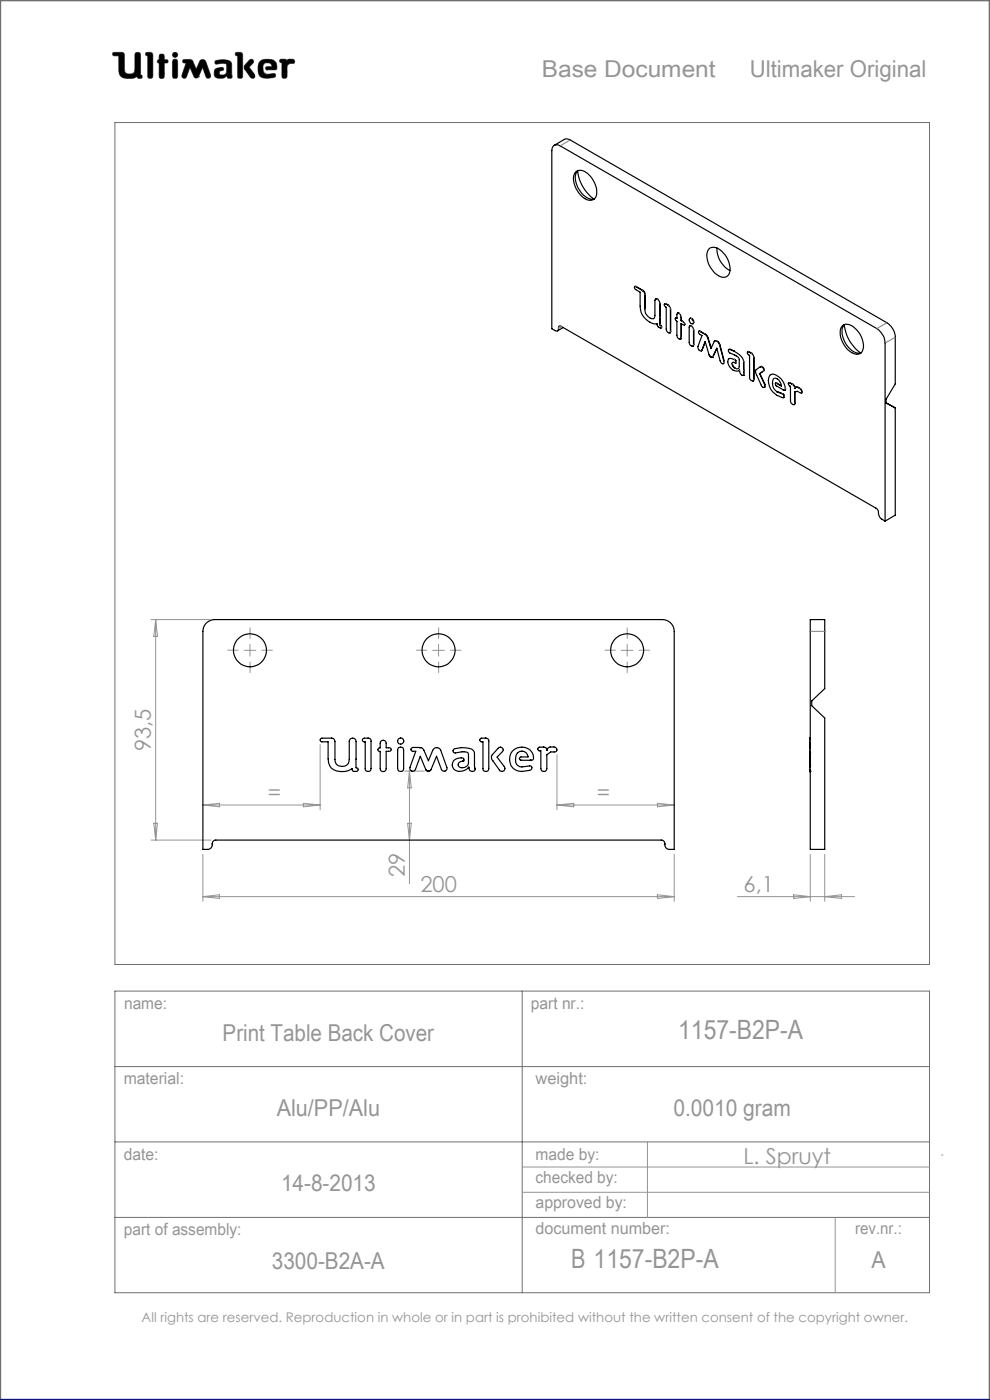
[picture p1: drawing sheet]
<svg xmlns="http://www.w3.org/2000/svg" width="210mm" height="297mm" viewBox="0 0 210 297" stroke-linecap="round" stroke-linejoin="round" font-family="sans-serif">
<g fill="none" stroke="#6f6f6f" stroke-width=".21">
<path d="M24 11.1h1.9l.4 .3 .2 3.9a1.51 1.51 0 0 0 2 0l.2-4a.77 .77 0 0 1 1 0l.1 4.6 .3 .1a.39 .39 0 0 1-.3 .6l-.6-.1-.1-.3a3.8 3.8 0 0 1-3 .3l-.6-.5-.2-.6-.1-3.6h-1a.39 .39 0 0 1-.3-.2 .39 .39 0 0 1 .1-.5zM31 11.1l1.2 .1 .2 .4-.1 4.8a.6 .6 0 0 1-.6 .2 .6 .6 0 0 1-.4-.5v-4.3l-.4-.1zM33.8 12.7v-1.1a.6 .6 0 0 1 .7-.1 .6 .6 0 0 1 .4 .5v.7h.6a.37 .37 0 0 1 0 .6l-.6 .1-.1 3.1a.6 .6 0 0 1-.6 .1 .6 .6 0 0 1-.4-.5v-2.7M33.8 12.7h.1M33.8 13.4h.1M33.8 15.7h.1M33.8 12.7h-.3l-.1 .3v.2l.4 .2M36.7 11.3l.4-.2 .4 .2 .2 .3-.2 .4-.4 .2-.4-.2-.1-.4zM36.8 12.6h.7l.2 .5v3l-.2 .5h-.7l-.2-.5v-3zM38.9 12.7l1.4-.1 .4 .2 .9 1.9 .7-1.6a.73 .73 0 0 1 .7-.5 .73 .73 0 0 1 .7 .5l1 2.8-.1 .5a.53 .53 0 0 1-.5 .2 .53 .53 0 0 1-.4-.3l-.7-2-1 2.1-.4 .2-.4-.2-.9-2.1-.7 2a.54 .54 0 0 1-.5 .3 .54 .54 0 0 1-.5-.2v-.5l.9-2.5-.7-.2zM42.1 16.3h.1M45.6 12.9a3.7 3.7 0 0 1 3.4 .3l.1 .5 .1 2.7a.64 .64 0 0 1-1-.2l-.1-.1a1.93 1.93 0 0 1-2.5 .2 1.32 1.32 0 0 1 .4-1.8l1-.2 .3 .1 .1 .2v.3a.73 .73 0 0 0-.9 .8 .98 .98 0 0 0 1.4 0l.2-.6-.1-1.5a2.59 2.59 0 0 0-2 0l-.4-.2z"/>
<path d="M50 11.1l1.3 .1 .2 .4-.1 4.8a.57 .57 0 0 1-.6 .2 .57 .57 0 0 1-.4-.5v-4.3l-.4-.1zM52.9 12.8l.4-.2 .4 .1 .1 .4-1 1.1 1.2 1.6 .1 .5-.2 .3h-.4a5.9 5.9 0 0 1-1.7-2.2l.1-.6zM55 13.3a2.62 2.62 0 0 1 3.5-.1l.2 1.1-.1 .5h-2l-.2-.1v-.5l1.3-.1-.2-.5a1.24 1.24 0 0 0-1.6 .1l-.1 1.1 .2 .6 .8 .4 1.5-.2 .1 .1v.6a3.8 3.8 0 0 1-3.3-.1 3.2 3.2 0 0 1-.1-2.9zM56.6 14.8h.1M59.4 12.6h1.2l.3 .3a1.21 1.21 0 0 1 1.5-.2v.7l-.9 .1-.6 .4-.1 2.5a.6 .6 0 0 1-.6 .2 .6 .6 0 0 1-.4-.5v-2.8l-.5-.2zM24.4 26h172.8v178.6h-172.8zM24.4 210.3h172.8v63.9h-172.8zM110.8 210.3v63.9M24.4 226.3h172.8M24.4 242.2h172.8M24.4 258.3h172.8"/>
</g>
<path d="M0 297v-297h210v297" fill="none" stroke="#6f6f6f" stroke-width=".5"/>
<g fill="none" stroke="#959595" stroke-width=".21">
<path d="M32 131.4h12.5M33 131.4v46.8M33 131.4l.4 3.6h-.8zM51.8 138h2.5M53 136.7v2.5M91.8 138h2.5M93 136.7v2.5M131.8 138h2.5M133 136.7v2.5M67.9 158v13.8M32 178.2h12.8M32.6 174.7h.8l-.4 3.5z"/>
<path d="M43 170.8h24.9M43 170.8l3.6-.4v.8zM64.3 170.4l3.6 .4-3.6 .4zM85.9 163.6h4.1M86.5 174.7h.7l-.3 3.5zM86.9 163.6v23.9M86.9 163.6l.3 3.5h-.7zM118.1 170.8h24.9M118.1 160.1v11.7M118.1 170.8l3.6-.4v.8zM139.5 170.4l3.5 .4-3.5 .4zM43 190.2l3.6-.4v.8z"/>
<path d="M43 190.2h100M43 181.2v10M139.5 189.8l3.5 .4-3.5 .4zM143 181.2v10M156.4 190.2h24.9M168.3 189.8l3.6 .4-3.6 .4zM171.9 181.2v10M174.9 181.2v10M174.9 190.2l3.6-.4v.8zM110.8 247.6h86.4M110.8 252.9h86.4M137.3 242.2v16.1"/>
<path d="M177.2 258.3v15.9M199.7 245h.3"/>
</g>
<path d="M0 297h210" fill="none" stroke="#00f" stroke-width=".5"/>
<path d="M45.7 12.9l-.1 .5 .2 .2 1.2-.2 .9 .1 .2 .3-.1 1.4a.84 .84 0 0 1-.6 .7 .84 .84 0 0 1-.9-.3l.1-.4 .4-.2a.36 .36 0 0 0 .4-.4 .36 .36 0 0 0-.4-.3 1.23 1.23 0 0 0-1.6 1 1.07 1.07 0 0 0 .3 1.1 1.07 1.07 0 0 0 1.1 .2h.6l.3-.2a.28 .28 0 0 1 .4-.3 .28 .28 0 0 1 .2 .4 .57 .57 0 0 0 .6 .2 .57 .57 0 0 0 .3-.6l-.1-2.4a1.23 1.23 0 0 0-1.5-1zM50 11.1v.6l.4 .1v4.6l.3 .2h.5l.3-.3v-4.8l-.4-.4zM53 12.7l-1.2 1.3v.5l1.4 2 .6 .1 .2-.2v-.6l-1.2-1.6 1-.9v-.4l-.4-.3zM55.2 12.9a2.9 2.9 0 0 0 .1 3.4l.5 .2 1 .1 1.4-.2 .3-.2-.1-.5-.2-.1-1.4 .2-.6-.2-.3-.4-.1-.5a.99 .99 0 0 1 .7-1.3 .99 .99 0 0 1 1.2 .7l-1.2 .1-.2 .4 .3 .2h1.5a.51 .51 0 0 0 .6-.1 .51 .51 0 0 0 0-.6 1.62 1.62 0 0 0-2-1.5l-1.1 .1zM59.4 12.6l-.1 .6 .5 .1v3l.2 .3h.6l.3-.4v-2.3l.6-.4 .9-.1 .1-.5-.3-.3h-1l-.3 .3-.4-.3zM36.7 12.7l-.1 .3v3.4l.2 .2h.7l.2-.3v-3.4l-.2-.3zM36.6 11.6a.56 .56 0 0 0 1.1 0 .56 .56 0 0 0-1.1 0zM33.8 11.6v1.1l-.4 .2v.4l.4 .1v2.9l.2 .3h.5l.4-.4v-2.8l.7-.1 .1-.4-.3-.2h-.5v-.8l-.2-.4h-.6zM31 11.1l-.1 .6 .4 .1v4.5l.3 .3h.5l.3-.5v-4.7l-.4-.3zM38.8 12.7v.5l.7 .2-.9 2.5 .1 .6 .5 .1 .3-.2 .8-2.1 .9 2.1 .3 .2h.3l.3-.2 .9-2.1 .7 2.1 .6 .2 .4-.2v-.5l-1-2.8-.3-.4h-.7l-.3 .2-.8 1.8-.9-1.9-.4-.2zM24 11.2v.6h1.2v2.7a1.76 1.76 0 0 0 2.2 2.1h.9l.8-.4 .3 .4h.6l.2-.2-.1-.4-.3-.1v-4.4l-.4-.4h-.5l-.3 .4v3.4a.81 .81 0 0 1-1.1 .8h-.1a.86 .86 0 0 1-1-1.1l-.1-3.3-.4-.2z" fill-rule="evenodd" fill="#000"/>
<path d="M50.5 137.9h-2.2M53 135.4v-2.2M55.5 137.9h2.3M90.5 137.9h-2.2M93 135.4v-2.2M95.5 137.9h2.3M130.5 137.9h-2.2M133 135.4v-2.2M135.5 137.9h2.3M53 140.4v2.3M93 140.4v2.3M133 140.4v2.3" fill="none" stroke="#959595" stroke-width=".21" stroke-dasharray="15.2 1.3 1.3 1.3"/>
<g fill="none" stroke="#000" stroke-width=".25">
<path d="M117.3 31.1l.6-.4 .9 .2 67.2 38.8a4.1 4.1 0 0 1 1.7 3.1v37.8l-.7-.5a2.16 2.16 0 0 1-.7-1.8l-.5-.5-66.8-38.6a.38 .38 0 0 0-.5 0 .38 .38 0 0 0 0 .5 .42 .42 0 0 1-.2 .5 .42 .42 0 0 1-.5-.1l-.7-.4v-37.7zM117.6 30.8l2.2-1.3h.6l.6 .2 67.1 38.8a3.9 3.9 0 0 1 1.8 3v10l-1.9 3.2v.8l1.9 1M122.2 36.4a2.07 2.07 0 0 1 2.6 .6 4.4 4.4 0 0 1 1.5 5 1.69 1.69 0 0 1-2.5-.1 5.1 5.1 0 0 1-2-5zM122.5 36.2a8.4 8.4 0 0 0 3.5 6M122.6 36.2a3.4 3.4 0 0 0 .2 4 3.2 3.2 0 0 0 3.2 2M150.5 52.7a2.08 2.08 0 0 1 2.6 .6 4.6 4.6 0 0 1 1.5 5 1.66 1.66 0 0 1-2.6-.1 4.8 4.8 0 0 1-1.9-4.9zM152.1 52.6a5.1 5.1 0 0 0 2.8 4.8M119.5 69.5l-1.2 .7M134.7 60.8l.1-.1 1.6 .9M136.3 61.7l-1.4-.9-.3 .1 .2 .5 1 .6a7.8 7.8 0 0 0 .5 4.8 3.4 3.4 0 0 0 3.1 1.9 .79 .79 0 0 0 .8 .9l.1-.4-.4-.3M136.3 61.7l.3 .3 .2 .5v3.1a2.04 2.04 0 0 0 1.8 2l.2-.1 .1-.6 .1-3.3a.6 .6 0 0 1 .6-.1 .6 .6 0 0 1 .3 .6v3.3M136.4 61.6l.3 .3 .1 .6v3.1"/>
<path d="M136.4 61.6l-.1 .1M139.1 63.4h.4M139.9 67.4v1.5M140 64.3v3.1M140 68.8a.46 .46 0 0 1 .2 .8M140 67.4v1.4M140 67.4h-.1M140 68.8l-.1 .1M141 64.4l.7 .4 .5 .6v5.1a.61 .61 0 0 1-.7 0 .61 .61 0 0 1-.2-.7v-4.6l-.3-.3zM141 64.4h.3l.5 .4M142.3 65.5v4.9l-.2 .2M143.3 67.4l.2 .1"/>
<path d="M143.5 67.5l-.1-.1a.41 .41 0 0 0-.1 .5 .41 .41 0 0 0 .3 .3v2.9a.63 .63 0 0 0 .2 .6 .63 .63 0 0 0 .7 .1v-3.2l.5 .3a.3 .3 0 0 0 .3-.3 .3 .3 0 0 0-.3-.3l-.5-.3M143.5 67.5l.1-.9a.58 .58 0 0 1 .7 0 .58 .58 0 0 1 .2 .7v.7M143.7 66.4l.4 .1M144.5 68.7v3.1l-.1 .2M144.5 68h.1M144.5 67.2v.8M144.5 68l.4 .2M145.3 68.7l-.1 .3M146.3 67.6a.67 .67 0 0 1 .7 .4 .67 .67 0 0 1-.1 .7l-.4-.2-.3-.4zM146.3 67.6a.7 .7 0 0 1 .7 .3 .7 .7 0 0 1 0 .8M146.3 69.1a.78 .78 0 0 1 .8 .9v3.3a.63 .63 0 0 1-.9-.7zM146.4 69.1h-.1"/>
<path d="M146.4 69.1h.3M147.2 69.9v3.2l-.2 .3M148.2 70.3l.2-.1 1.2 .7M149.5 70.9l-1.3-.6 .1 .5 .6 .4-.8 2.3a.63 .63 0 0 0 .1 .7 .63 .63 0 0 0 .7 .1l.7-1.8 .9 2.9M149.5 70.9h.1M149.6 70.9l.5 .9M149.6 70.9h-.1M149.6 70.9h.1M149.6 72.5l-.8 1.9M149.6 70.9l.6 .8M150.1 71.8l.7 2.1 .7-1.4a.76 .76 0 0 1 .8 0 .76 .76 0 0 1 .3 .7l1 3.8-.3 .2-.4-.4-.9-2.9-.8 1.8M150.2 71.7l-.1 .1"/>
<path d="M150.2 71.7l.6 2.1M150.5 75.4l.4 .4M150.5 75.4h.1M151 75.8h-.1M151 75.8h.1M151.1 75.8h.1M151.1 75.8h-.1M151.7 72.3l-.1 .1M152 73.9l-.9 1.9M152.1 72.4l.4 .2 .2 .6 .9 3.5M153.5 77.1h.1M154.7 76.1h-.1"/>
<path d="M154.9 74.2h-.2a.4 .4 0 0 0-.2 .4 .4 .4 0 0 0 .3 .3l1.1 .4 .8 .6 .1 .3-.1 1.9a1.05 1.05 0 0 1-1.4-1.2l.7 .1M154.9 74.2l.8 .3M154.9 74.1l-.3 .1M154.9 74.1l.8 .4M154.9 74.1v.1M155.5 76.9v.7l.5 .5M155.7 74.5l1.1 .7 .8 1 .2 3.2a.54 .54 0 0 1-.6 .1 .54 .54 0 0 1-.3-.6v-.4M155.8 76.3a.43 .43 0 0 1 .2 .7M156 77h.1M156.1 76.9h.1M156.2 76.9a.46 .46 0 0 0-.4-.6l-.9-.3-.3 .1a1.9 1.9 0 0 0 1.7 2.6l.6-.2M156.2 76.9l-.1 .1"/>
<path d="M156.8 78.6h-.1M156.9 78.5l-.1 .1M157.8 76.7l.1 2.7-.2 .3M158.6 74.6l1 .5 .3 .7-.1 5a.73 .73 0 0 1-.8-.8v-4.6l-.4-.3zM158.6 74.6h.3l.6 .3M159.4 75h.1M159.5 74.9l-.1 .1M159.5 74.9v.1M159.9 75.7v4.8l-.2 .3M161.1 79.3l1.1 2.2M161.2 79.2l-.1 .1M161.2 79.2l1 2.3"/>
<path d="M161.3 77.8a.63 .63 0 0 1 .6 .3 .63 .63 0 0 1 0 .7l-.8 .5M161.3 77.8l-.9 .6a.96 .96 0 0 0 .1 1.2l1.1 2.4 .6 .2v-.7M161.3 77.8a.62 .62 0 0 1 .6 .2 .62 .62 0 0 1 .1 .7l-.8 .5M161.4 77.7l-.1 .1M163.6 79.4l-.1 .1M178.8 69.1a2.03 2.03 0 0 1 2.6 .6 4.5 4.5 0 0 1 1.4 4.9 1.7 1.7 0 0 1-2.5 0 5 5 0 0 1-1.9-5zM179.1 68.9a8.3 8.3 0 0 0 3.5 6M179.1 68.9a3.4 3.4 0 0 0 .3 4 3.2 3.2 0 0 0 3.2 2M162.2 81.5l.1 .4-.2 .3M162.2 81.5h.1M163.9 81.5a.78 .78 0 0 1 .2-1.1 .78 .78 0 0 1 1.1 .2l.5 1.2M163.9 81.5a2.06 2.06 0 0 0 1 1.6"/>
<path d="M163.9 81.4v.1M164.5 81.3l1.2 .5M164.6 81.8h.1M164.7 81.8l1.8 1a3.1 3.1 0 0 0-2.7-3.4 1.45 1.45 0 0 0-.7 1.9 3.7 3.7 0 0 0 3.2 3v-.2l-.1-.4-1.3-.6M164.9 83.1l1.2 .4a.51 .51 0 0 1 .1 .9M165.7 81.8l-1-.5a.27 .27 0 0 0-.3 .2 .27 .27 0 0 0 .2 .3M166.7 82.5l-.2 .3M167.4 81.1l-.1 .1M167.4 81.2l.8 .3M168.1 81.6l-.7-.4a.45 .45 0 0 0-.1 .5 .45 .45 0 0 0 .4 .2v3.1a.66 .66 0 0 0 .9 .7v-2.5l.5-.2 .9 .4v-.4a1.58 1.58 0 0 0-1.2-.9l-.1 .1M168.1 81.6l.4 .4 .1 .4 .1-.2M168.2 81.5l.3 .2 .2 .6"/>
<path d="M168.2 81.5l-.1 .1M168.6 83.1v2.6l-.1 .2M168.8 82.1h.4l.7 .4 .2 .4v.4l-.1 .1M188 85.4l1.9 1.1M189.9 86.5v22.8l-2.2 1.3M43.9 132l.8-.4 .8-.2h95a2.51 2.51 0 0 1 2.5 2.5v46.3h-1a1.07 1.07 0 0 1-1-1.4l-.1-.3-.5-.3h-94.6a.87 .87 0 0 0-.8 1.2l-.3 .5-.3 .2-1.4 .1v-46.3l.4-1.2zM171.9 131.4h3v14.7l-2.7 2.6v1l2.7 2.6v27.9h-3zM68 156.7l.3-.1h2.1a.66 .66 0 0 1 .6 .7v3.8a1.52 1.52 0 0 0 1.6 1.5 1.52 1.52 0 0 0 1.5-1.5v-3.8a.72 .72 0 0 1 .7-.7 .72 .72 0 0 1 .7 .7v5.6a.39 .39 0 0 1 .5 .3 .39 .39 0 0 1-.4 .5l-.7-.1-.2-.5a4 4 0 0 1-4.4-.1l-.6-1.1-.1-4.5h-1.4l-.3-.2zM77 156.7l1.1-.1 .4 .1 .2 .3v6a.62 .62 0 0 1-.6 .7 .62 .62 0 0 1-.6-.7v-5.6l-.5-.1-.1-.3zM80.9 157.2l.4-.1 .4 .1 .2 .5v.9h.5a.4 .4 0 0 1 .6 .4 .4 .4 0 0 1-.6 .4h-.5v3.7a.63 .63 0 0 1-.6 .6 .63 .63 0 0 1-.7-.6v-3.7a.4 .4 0 0 1-.4-.4 .4 .4 0 0 1 .4-.4l.1-1.2zM84.6 158.6l.4-.1a.55 .55 0 0 1 .6 .6v3.9a.63 .63 0 0 1-.6 .7 .63 .63 0 0 1-.7-.7v-3.9zM89.1 158.6h-1.5a.41 .41 0 0 0-.4 .4 .41 .41 0 0 0 .4 .4h.6l-1.2 3.4a.62 .62 0 0 0 .3 .8 .62 .62 0 0 0 .8-.4l1-2.8 1.2 2.9 .5 .4 .2-.1"/>
<path d="M89.1 158.6h.1M89.1 158.6a.78 .78 0 0 1 .8 .6l1 2.2 .9-2.2a.92 .92 0 0 1 .8-.6 .92 .92 0 0 1 .9 .6l1.3 3.6a.62 .62 0 0 1-.4 .8 .62 .62 0 0 1-.8-.4l-1-2.8-1.2 2.9-.4 .3M96.2 159a5.1 5.1 0 0 1 4.1 .1l.3 .8v2.8a.65 .65 0 0 1-.3 1 .65 .65 0 0 1-.8-.8l-.1-.2a2.25 2.25 0 0 1-3.2 .4 1.4 1.4 0 0 1 1-2.2l.9-.1a.34 .34 0 0 1 .3 .3 .34 .34 0 0 1-.2 .4 .73 .73 0 0 0-1 .6 .73 .73 0 0 0 .8 .8 1.22 1.22 0 0 0 1.4-1.1v-1.7l-.2-.5-1.2-.1-1.4 .2a.45 .45 0 0 1-.5-.2 .45 .45 0 0 1 .1-.5zM102 156.6h.9a.62 .62 0 0 1 .8 .6v5.8a.62 .62 0 0 1-.6 .7 .62 .62 0 0 1-.7-.7v-5.6h-.4l-.2-.2zM105.7 158.7a.58 .58 0 0 1 .8-.1 .58 .58 0 0 1 .1 .9l-1.2 1.1 1.6 2a.63 .63 0 0 1-.2 .9 .63 .63 0 0 1-.9-.1l-1.3-1.9a.98 .98 0 0 1-.2-1.4zM108.7 159.4a2.51 2.51 0 0 1 2.8-.8 2.51 2.51 0 0 1 1.6 2.4l-.2 .3h-2.4a.36 .36 0 0 1-.3-.4 .36 .36 0 0 1 .3-.3h1.5a1.35 1.35 0 0 0-1.6-1.2 1.35 1.35 0 0 0-1 1.7v.2a1.28 1.28 0 0 0 1.3 1.4l1.6-.2a.49 .49 0 0 1 .6 .5 .49 .49 0 0 1-.6 .4 3.1 3.1 0 0 1-3.9-.9 2.95 2.95 0 0 1 .3-3.1zM114.2 158.6l.3-.1h1.1a.57 .57 0 0 1 .4 .7l.3-.6a1.53 1.53 0 0 1 1.6 0l.2 .5-.2 .4h-1.1l-.8 .6v2.9a.63 .63 0 0 1-.6 .7 .63 .63 0 0 1-.7-.7v-3.7l-.5-.1zM115.3 158.5h.1M171.8 159.7h.1M171.8 158.5v1M171.8 159.5l.1 4.2M171.8 157.1h.1"/>
<path d="M171.8 159.5h.1M171.8 158.5h.1M171.8 156.6h.1M171.9 156.6l-.1 1.8M91 163.6v.1M98.2 161.5h.1M171.8 162.5h.1M171.8 163.6h.1M171.8 160.1h.1M171.8 163.7h.1"/>
<circle cx="53" cy="138" r="3.5"/>
<circle cx="93" cy="138" r="3.5"/>
<circle cx="133" cy="138" r="3.5"/>
<circle cx="85" cy="157.2" r=".65"/>
</g>
<g fill="none" stroke="#808080" stroke-width=".21" stroke-dasharray="6.3 1.3 1.3 1.3 1.3 1.3">
<path d="M121 29.7l-2.2 1.2M118.5 69.7l.7-.4M119 69.2l-.5 .3M134.9 60.8v-.1M136.3 61.6h.1M136.8 62.5h.1M136.8 65.6h.1M137.9 67.4h.1M139.5 63.4h.1M140 64.3h.1M140 67.3h.1M140 68.9h.1"/>
<path d="M140.3 69.4l.1-.1M141.2 64.4h.1M141.7 64.8l.1-.1M142.2 65.6l.1-.1M142.2 70.3h.1M144 66.5l.1-.1M144.5 67.2h.1M144.5 71.6h.1M144.8 68.2h.1M145.2 68.8l.1-.1M146.7 67.6v-.1M146.7 69.2v-.1"/>
<path d="M147.1 69.9h.1M147.1 73.1h.1M147.1 68.4l.1-.1M148.5 70.3v-.1M148.9 74.3h.1M149.5 70.9v-.1M151.2 75.7l.1-.1M152.1 72.4v-.1M152.7 73.2v-.1M153.6 76.7l.1-.1M155.3 77.2l.1-.1M155.8 76.2h.1"/>
<path d="M155.8 76.3l.1-.1M155.9 78.1l.1-.1M156.1 76.9h.1M156.1 76.7h.1M156.8 78.6l.1-.1M157.7 76.7l.1-.1M157.7 78.6h.1M157.8 79.2h.1M157.8 79.4h.1M158.8 74.6h.1M159.4 74.9h.1M159.4 75l.1-.1"/>
<path d="M159.9 75.7h.1M161.6 77.8h.1M161.9 78.7h.1M162 78.5h.1M164.8 79.7l.1-.1M187.8 72.8l2.1-1.3M188.2 68.5l-2.2 1.2M159.9 80.5h.1M162.3 81.9h.1M164.2 80.3l.1-.1M164.7 81.3l.1-.1M166 83.6l.1-.1"/>
<path d="M166.4 84.1v-.1M166.6 82.5l.1-.1M167.5 81.2h.1M168.1 81.5h.1M168.1 81.6l.1-.1M168.6 82.2v-.1M168.6 85.5h.1M169.1 82.1h.1M169.7 82.4h.1M170.1 83.2l.1-.1M171.9 133.9h3.1M171.8 159.1h.1"/>
<path d="M171.8 157.2h.1M171.8 163h.1"/>
</g>
<g font-size="5.6" fill="#959595">
<text x="143.9" y="220.3">1157-B2P-A</text>
<text x="121.1" y="269.1">B 1157-B2P-A</text>
</g>
<g font-size="4.9" fill="#959595">
<text x="114.9" y="16.3">Base Document</text>
<text x="159" y="16.3">Ultimaker Original</text>
<text x="47.2" y="220.9">Print Table Back Cover</text>
<text x="58.7" y="236.7">Alu/PP/Alu</text>
<text x="142.8" y="236.7">0.0010 gram</text>
<text x="59.6" y="252.7">14-8-2013</text>
<text x="57.7" y="269.3">3300-B2A-A</text>
<text x="184.9" y="269.1">A</text>
</g>
<g font-size="4.7" fill="#959595">
<text x="32" y="159.3" transform="rotate(-90 32 159.3)">93,5</text>
<text x="56.8" y="169.8">=</text>
<text x="126.6" y="169.8">=</text>
<text x="85.9" y="186.1" transform="rotate(-90 85.9 186.1)">29</text>
<text x="89.2" y="189.2">200</text>
<text x="157.7" y="189.2">6,1</text>
<text x="157.7" y="246.9">L. Spruyt</text>
</g>
<g font-size="3.5" fill="#959595">
<text x="26.3" y="214.1">name:</text>
<text x="112.6" y="214">part nr.:</text>
<text x="26.2" y="229.9">material:</text>
<text x="113.6" y="229.9">weight:</text>
<text x="26.3" y="246">date:</text>
<text x="113.6" y="246">made by:</text>
<text x="113.6" y="251.1">checked by:</text>
<text x="113.6" y="256.3">approved by:</text>
<text x="26.3" y="262">part of assembly:</text>
<text x="113.6" y="261.8">document number:</text>
<text x="181.4" y="261.9">rev.nr.:</text>
</g>
<text font-size="2.8" fill="#959595" x="30" y="280.4">All rights are reserved. Reproduction in whole or in part is prohibited without the written consent of the copyright owner.</text>
</svg>
